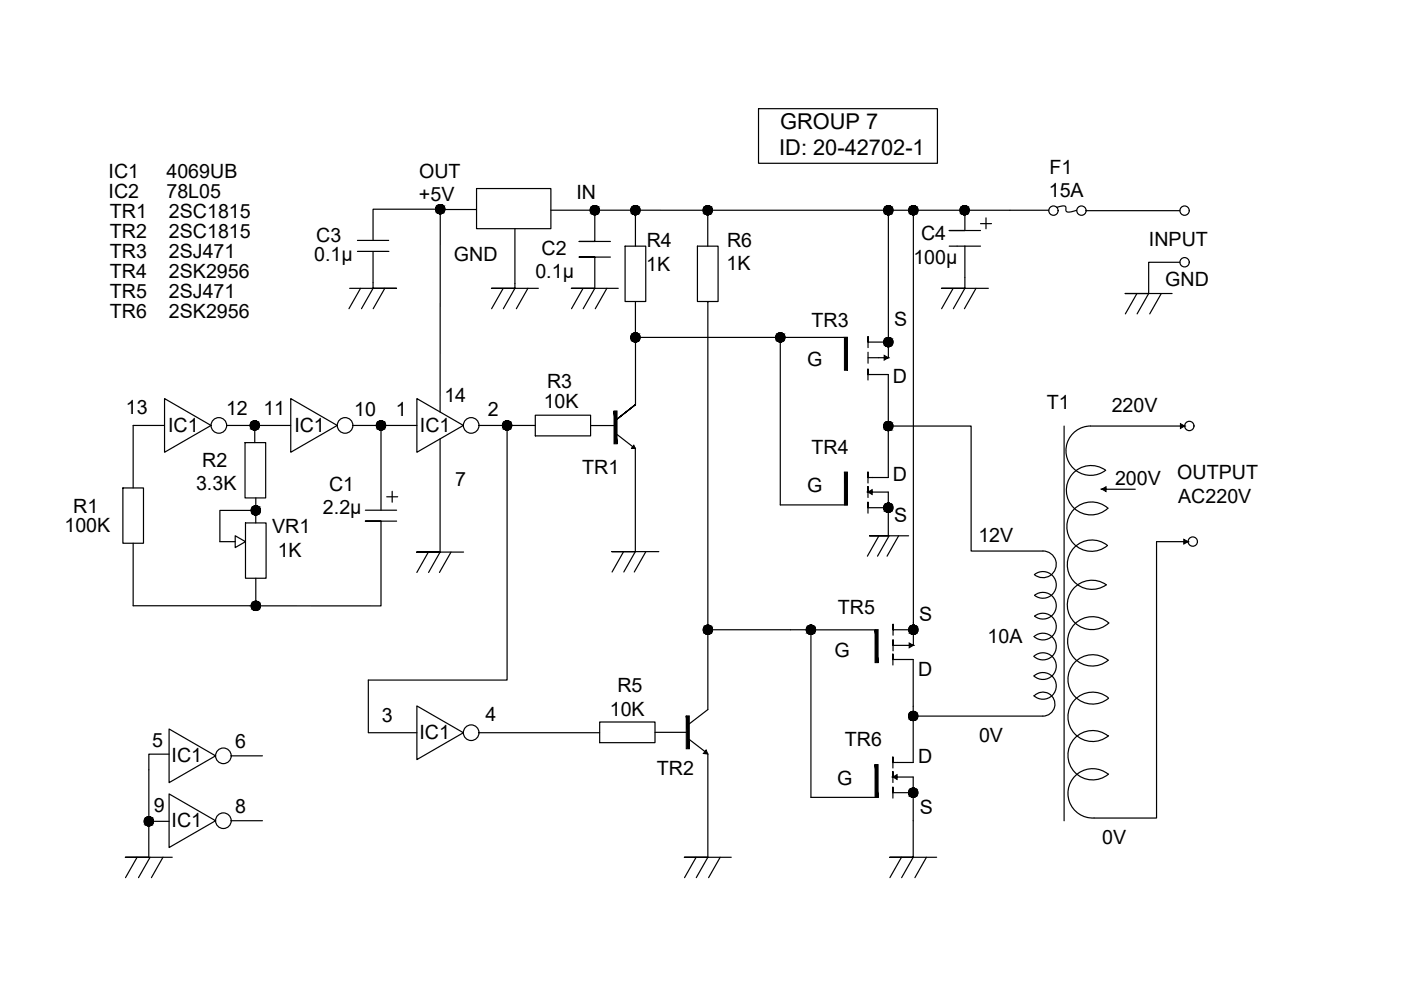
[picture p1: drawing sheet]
<svg xmlns="http://www.w3.org/2000/svg" width="297mm" height="210mm" viewBox="0 0 297 210" stroke-linecap="round" stroke-linejoin="round" font-family="sans-serif">
<!-- layer: 0 -->
<g fill="none" stroke="#000" stroke-width=".25">
<path d="M101 40h15.8v8.5h-15.8zM160.8 23h38v11.6h-38zM75.8 53.3h6.7M75.8 51h6.6M79.1 53.3v7.8h5h-10M92.3 44.4h-13.2v6.6M93.3 45.3v42.1M94.3 44.4h6.7M109.2 48.5v12.6h-5h9.9M116.8 44.6h8.3M126.1 45.6v5.6h-3.3h6.6M127.1 44.6h6.6"/>
<path d="M129.4 54.5h-6.6h3.3v6.6M132.5 52.2h4.4v11.7h-4.4zM134.7 45.6v6.6M135.7 44.6h13.4M147.9 52.2h4.3v11.7h-4.3zM150.1 45.6v6.6M151 44.6h36.4M188.3 45.6v25.9M189.3 44.6h3.4M193.7 45.6v86.9M194.6 44.6h8.9M201.3 52.2h6.6"/>
<path d="M204.6 45.6v3.3h-3.3h6.6M204.6 52.2v8.9h-5h9.9M205.5 44.6h16.9M207.9 47.4h2.3M209 46.2v2.3M224.1 44l.4-.2a1.33 1.33 0 0 1 1.5 .1 .93 .93 0 0 0 .3 1h.7l1.3-.3M230.3 44.7h19.8M250.2 55.6h-6.7v6.6M76.4 61.1l-2.4 4.4M79.1 61.1l-2.5 4.4M81.6 61.1l-2.5 4.4M106.7 61.1l-2.5 4.4"/>
<path d="M109.2 61.1l-2.5 4.4M111.9 61.1l-2.4 4.4M123.6 61.1l-2.4 4.4M126.1 61.1h-5h10M126.1 61.1l-2.4 4.4M128.7 61.1l-2.5 4.4M134.7 63.9v6.6M134.7 72.5v13.3l-3.9 3.1M135.7 71.5h28.7M150.1 63.9v68.6M165.4 72.5v34.6h14.3M166.4 71.5h13.3"/>
<path d="M184 74.7v2.3M184 75.8h3.5M187.4 72.5h-3.4v-1.1v2.3M188.3 73.5v2.3M202.1 61.1l-2.5 4.4M204.6 61.1l-2.5 4.4M206.9 61.1l-2.4 4.4M241.1 62.2l-2.5 4.4M243.5 62.2h-4.9h9.9M243.5 62.2l-2.4 4.4M246.2 62.2l-2.4 4.4M34.9 90.2h-6.7v13.3"/>
<path d="M34.9 84.5l9.8 5.7-9.8 5.7zM48.1 90.2h4.9M52 93.8h4.3v11.8h-4.3zM54 91.2v2.6M55 90.2h6.6M61.6 84.5l9.9 5.7-9.9 5.7zM74.8 90.2h5M80.8 91.2v17M81.8 90.2h6.6M88.4 84.5l9.8 5.7-9.8 5.7zM93.3 93v24.1M101.6 90.2h4.9"/>
<path d="M107.5 91.2v53h-29.4v11.2h10.3M108.5 90.2h5M113.5 88h11.7v4.4h-11.7zM125.2 90.2h5M130.8 92.1l3.4 2.6M134.7 95.1v21.9M184 80.6v-2.3v1.1h4.3v9.9M188.3 91.3v9.9h-4.3v-1.1v2.3M189.3 90.3h16.6v26.5h14.3a3 3 0 0 1 3.7 3.2 2.83 2.83 0 0 1-4.6 1.8M225.6 90.3v83.7M250.3 90.3h-19.1a5.2 5.2 0 0 0-4.9 6.9 5.2 5.2 0 0 0 8.1 2.5 5.2 5.2 0 0 0-7.1 .9 5.2 5.2 0 0 0 .4 7.1 5.2 5.2 0 0 0 7.2 .1 5.2 5.2 0 0 0-7.2 .2 5.2 5.2 0 0 0-.1 7.2 5.2 5.2 0 0 0 7.2 .5 5.2 5.2 0 0 0-7 .4 5.2 5.2 0 0 0-.2 7 5.2 5.2 0 0 0 7 .9 5.2 5.2 0 0 0-7.1 .9 5.2 5.2 0 0 0 .4 7.2 5.2 5.2 0 0 0 7.2 0 5.2 5.2 0 0 0-7.2 .2 5.2 5.2 0 0 0-.2 7.2 5.2 5.2 0 0 0 7.3 .5 5.2 5.2 0 0 0-7.2 .5 5.2 5.2 0 0 0 .1 7.2 5.2 5.2 0 0 0 7.1 .3M26.1 103.5h4.3v11.7h-4.3z"/>
<path d="M28.2 115.2v13.2h25M49.9 113.6l2.1 1.2-2.1 1.3zM52 110.9h4.4v11.7h-4.4zM53.2 108.2h-6.6v6.6h3.3M54.2 109.2v1.7M54.2 105.6v1.6M77.5 108.2h6.6M82 105.3h2.3M83.1 104.2v2.3M84.1 110.5h-6.6h3.3v18h-25.6M90.8 117.1l-2.4 4.3M93.3 117.1h-5h10"/>
<path d="M93.3 117.1l-2.4 4.3M95.6 117.1l-2.4 4.3M132.2 117l-2.4 4.3M134.7 117h-5h10M134.7 117l-2.4 4.3M136.9 117l-2.4 4.3M184 104.3v-1.1v2.3M184.9 104.3h3.4v2.4M186.3 113.6l-2.4 4.3M187.3 107.6h-3.3v-1.1v2.3M188.3 108.6v5h-3.9h8.2M188.5 113.6l-2.4 4.3"/>
<path d="M190.5 113.6l-2.4 4.3M234.5 103.7h6.2M251 114.8h-5.8v58.6h-13.2a5.2 5.2 0 0 1-5.3-6.8 5.2 5.2 0 0 1 8.3-2.5M54.2 122.6v4.9M150.1 134.5v15.9l-4 3.1M151.1 133.5h19.8M171.9 134.5v34.6h14.3M172.9 133.5h13.3M192.7 133.5h-3.4v-1.1v2.3M192.8 136.8h-3.5v-1.1v2.3M193.7 134.5v2.3M219.2 139.1a2.83 2.83 0 0 1 4 .2 2.83 2.83 0 0 1-.1 3.9 2.83 2.83 0 0 1-3.9 .1"/>
<path d="M219.3 121.8a2.83 2.83 0 0 1 3.9 .3 2.83 2.83 0 0 1 0 3.8 2.83 2.83 0 0 1-3.8 .3 2.83 2.83 0 0 1 3.8 .3 2.83 2.83 0 0 1 0 3.9 2.83 2.83 0 0 1-3.8 .2 2.83 2.83 0 0 1 3.8 .4 2.83 2.83 0 0 1-.1 3.8 2.83 2.83 0 0 1-3.9 .2 2.83 2.83 0 0 1 4 .1 2.83 2.83 0 0 1-.1 4 2.83 2.83 0 0 1-3.9 .1M35.9 154.6l9.8 5.7-9.8 5.6zM35.9 159.9h-4.3v13.2M88.4 149.7l9.8 5.7-9.8 5.7zM101.6 155.4h25.5M127.1 153.1h11.8v4.4h-11.8zM138.9 155.3h6.6M146.1 156.8l3.4 2.5M150.1 159.9v21.9M189.3 141v-2.3v1.1h4.3v11M193.6 152.8v8.9h-4.3v-1.2v2.3M219.2 143.3a2.83 2.83 0 0 1 4 .2 2.83 2.83 0 0 1-.1 3.9 2.83 2.83 0 0 1-3.9 .1"/>
<path d="M219.3 147.6a2.55 2.55 0 0 1 4.2 .7 2.55 2.55 0 0 1-2.4 3.5h-26.5M235 147.9a5.2 5.2 0 0 0-7.2 .5 5.2 5.2 0 0 0 .1 7.2 5.2 5.2 0 0 0 7.1 .4M235 156.1a5.2 5.2 0 0 0-7.2 .5 5.2 5.2 0 0 0 .1 7.1 5.2 5.2 0 0 0 7.1 .4M31.5 175.1v6.7h-4.9h9.9M32.6 174.1h3.3M35.9 168.3l9.8 5.7-9.8 5.7zM49 160.3h6.6M49 174h6.6M189.3 164.8v-1.2v2.3M190.2 164.8h3.4v2.3M192.6 168.1h-3.3v-1.2v2.3M193.6 169.1v12.7h-5h10"/>
<path d="M29.1 181.8l-2.5 4.3M31.8 181.8l-2.4 4.3M34.6 181.8l-2.5 4.3M147.6 181.8l-2.5 4.3M150.1 181.8h-5h9.9M150.1 181.8l-2.5 4.3M152.7 181.8l-2.5 4.3M191.1 181.8l-2.4 4.3M193.6 181.8l-2.4 4.3M196.4 181.8l-2.4 4.3"/>
<circle cx="223.4" cy="44.7" r=".99"/>
<circle cx="229.3" cy="44.7" r=".99"/>
<circle cx="251.2" cy="55.6" r=".99"/>
<circle cx="251.2" cy="44.7" r=".99"/>
<circle cx="46.4" cy="90.2" r="1.66"/>
<circle cx="73.2" cy="90.2" r="1.66"/>
<circle cx="99.9" cy="90.2" r="1.66"/>
<circle cx="252.2" cy="90.3" r=".99"/>
<circle cx="252.9" cy="114.8" r=".99"/>
<circle cx="99.9" cy="155.4" r="1.66"/>
<circle cx="47.4" cy="160.3" r="1.66"/>
<circle cx="47.4" cy="174" r="1.66"/>
</g>
<g fill="#000" stroke="#000" stroke-width=".21">
<path d="M93.2 43.4h.4zM93.1 43.4h.5z"/>
<path d="M93.1 43.4l.7 .1zM92.9 43.5h.9z"/>
<path d="M93.1 45.3h.5zM93.1 45.3h.3z"/>
<path d="M92.9 43.5l1 .1zM92.7 43.6h1.2z"/>
<path d="M92.9 45.2h.9zM92.9 45.2l.7 .1z"/>
<path d="M92.7 43.6l1.4 .1zM92.6 43.7l.1-.1 1.4 .1z"/>
<path d="M92.7 45.1h1.2zM92.7 45.1l1.1 .1z"/>
<path d="M92.6 43.7l1.6 .1-.1-.1zM92.6 43.7l1.6 .1h-1.7z"/>
<path d="M92.6 45l1.3 .1 .2-.1zM92.6 45l1.3 .1z"/>
<path d="M92.5 43.8l1.8 .2-.1-.2zM92.5 43.8l1.8 .2h-1.9z"/>
<path d="M92.5 44.9l1.6 .1 .1-.1zM92.5 44.9l1.6 .1h-1.5z"/>
<path d="M92.4 44l1.9 .2v-.2zM92.4 44l1.9 .2h-1.9z"/>
<path d="M92.4 44.7l1.8 .2 .1-.2zM92.4 44.7l1.8 .2h-1.7z"/>
<path d="M92.4 44.2l1.9 .2v-.2zM92.4 44.2l1.9 .2h-2z"/>
<path d="M92.4 44.5l1.9 .2v-.2zM92.4 44.5l1.9 .2h-1.9z"/>
<path d="M92.3 44.4l2 .1v-.1zM92.3 44.4l2 .1h-1.9z"/>
<path d="M126 43.6h.4zM125.8 43.6h.6z"/>
<path d="M125.8 43.6l.8 .1zM125.7 43.7h.9z"/>
<path d="M125.8 45.5h.6zM125.8 45.5l.4 .1z"/>
<path d="M125.7 43.7l1 .1zM125.5 43.8h1.2z"/>
<path d="M125.7 45.5h.9zM125.7 45.5h.7z"/>
<path d="M125.5 43.8l1.3 .1-.1-.1zM125.4 43.9l.1-.1 1.3 .1z"/>
<path d="M125.5 45.4h1.2zM125.5 45.4l1.1 .1z"/>
<path d="M125.4 43.9l1.6 .2-.2-.2zM125.4 43.9l1.6 .2h-1.7z"/>
<path d="M125.4 45.2l1.3 .2 .1-.2zM125.4 45.2l1.3 .2h-1.2z"/>
<path d="M125.3 44.1l1.7 .1v-.1zM125.3 44.1l1.7 .1h-1.8z"/>
<path d="M125.3 45.1l1.5 .1 .2-.1zM125.3 45.1l1.5 .1h-1.4z"/>
<path d="M125.2 44.2l1.9 .2-.1-.2zM125.2 44.2l1.9 .2h-2z"/>
<path d="M125.2 44.9l1.8 .2v-.2zM125.2 44.9l1.8 .2h-1.7z"/>
<path d="M125.1 44.4l2 .2v-.2zM125.1 44.4l2 .2h-2z"/>
<path d="M125.1 44.7l1.9 .2 .1-.2zM125.1 44.7l1.9 .2h-1.8z"/>
<path d="M125.1 44.6l2 .1v-.1zM125.1 44.6l2 .1h-2z"/>
<path d="M134.6 43.6h.4zM134.4 43.6h.6z"/>
<path d="M134.4 43.6l.8 .1zM134.3 43.7h.9z"/>
<path d="M134.4 45.5h.6zM134.4 45.5l.4 .1z"/>
<path d="M134.3 43.7l1 .1zM134.1 43.8h1.2z"/>
<path d="M134.3 45.5h.9zM134.3 45.5h.7z"/>
<path d="M134.1 43.8l1.4 .1zM134 43.9l.1-.1 1.4 .1z"/>
<path d="M134.1 45.4h1.2zM134.1 45.4l1.1 .1z"/>
<path d="M134 43.9l1.6 .1-.1-.1zM134 43.9l1.6 .1h-1.7z"/>
<path d="M134 45.2l1.3 .2 .2-.2zM134 45.2l1.3 .2h-1.2z"/>
<path d="M133.9 44l1.8 .2-.1-.2zM133.9 44l1.8 .2h-1.9z"/>
<path d="M133.9 45.1l1.6 .1 .1-.1zM133.9 45.1l1.6 .1h-1.5z"/>
<path d="M133.8 44.2l1.9 .2v-.2zM133.8 44.2l1.9 .2h-2z"/>
<path d="M133.8 44.9l1.8 .2 .1-.2zM133.8 44.9l1.8 .2h-1.7z"/>
<path d="M133.7 44.4l2 .2v-.2zM133.7 44.4l2 .2h-2z"/>
<path d="M133.7 44.7l2 .2v-.2zM133.7 44.7l2 .2h-1.9z"/>
<path d="M133.7 44.6l2 .1v-.1zM133.7 44.6l2 .1h-2z"/>
<path d="M150 43.6h.3zM149.8 43.6h.5z"/>
<path d="M149.8 43.6l.7 .1zM149.6 43.7h.9z"/>
<path d="M149.8 45.5h.5zM149.8 45.5l.3 .1z"/>
<path d="M149.6 43.7l1.1 .1zM149.5 43.8h1.2z"/>
<path d="M149.6 45.5h.9zM149.6 45.5h.7z"/>
<path d="M149.5 43.8l1.3 .1zM149.3 43.9l.2-.1 1.3 .1z"/>
<path d="M149.5 45.4h1.2zM149.5 45.4l1 .1z"/>
<path d="M149.3 43.9l1.6 .2-.1-.2zM149.3 43.9l1.6 .2h-1.7z"/>
<path d="M149.3 45.2l1.4 .2 .1-.2zM149.3 45.2l1.4 .2z"/>
<path d="M149.2 44.1l1.8 .1-.1-.1zM149.2 44.1l1.8 .1h-1.9z"/>
<path d="M149.2 45.1l1.6 .1 .1-.1zM149.2 45.1l1.6 .1h-1.5z"/>
<path d="M149.1 44.2l1.9 .2v-.2zM149.1 44.2l1.9 .2h-1.9z"/>
<path d="M149.1 44.9l1.8 .2 .1-.2zM149.1 44.9l1.8 .2h-1.7z"/>
<path d="M149.1 44.4l1.9 .2v-.2zM149.1 44.4l1.9 .2h-1.9z"/>
<path d="M149.1 44.8l1.9 .1v-.1zM149.1 44.8l1.9 .1h-1.9z"/>
<path d="M149.1 44.6l1.9 .2v-.2zM149.1 44.6l1.9 .2h-1.9z"/>
<path d="M188.3 43.6h.3zM188.1 43.6h.5z"/>
<path d="M188.1 43.6l.7 .1zM187.9 43.7h.9z"/>
<path d="M188.1 45.5h.5zM188.1 45.5l.3 .1z"/>
<path d="M187.9 43.7l1 .1zM187.7 43.8h1.2z"/>
<path d="M187.9 45.5h.9zM187.9 45.5h.7z"/>
<path d="M187.7 43.8l1.4 .1zM187.6 43.9l.1-.1 1.4 .1z"/>
<path d="M187.7 45.4h1.2zM187.7 45.4l1.1 .1z"/>
<path d="M187.6 43.9l1.6 .2-.1-.2zM187.6 43.9l1.6 .2h-1.7z"/>
<path d="M187.6 45.2l1.3 .2 .2-.2zM187.6 45.2l1.3 .2z"/>
<path d="M187.5 44.1l1.8 .1-.1-.1zM187.5 44.1l1.8 .1h-1.9z"/>
<path d="M187.5 45.1l1.6 .1 .1-.1zM187.5 45.1l1.6 .1h-1.5z"/>
<path d="M187.4 44.2l1.9 .2v-.2zM187.4 44.2l1.9 .2h-1.9z"/>
<path d="M187.4 44.9l1.8 .2 .1-.2zM187.4 44.9l1.8 .2h-1.7z"/>
<path d="M187.4 44.4l1.9 .2v-.2zM187.4 44.4l1.9 .2h-1.9z"/>
<path d="M187.4 44.8l1.9 .1v-.1zM187.4 44.8l1.9 .1h-1.9z"/>
<path d="M187.4 44.6l1.9 .2v-.2zM187.4 44.6l1.9 .2h-1.9z"/>
<path d="M193.6 43.6h.3zM193.4 43.6h.5z"/>
<path d="M193.4 43.6l.7 .1zM193.2 43.7h.9z"/>
<path d="M193.4 45.5h.5zM193.4 45.5l.3 .1z"/>
<path d="M193.2 43.7l1 .1zM193 43.8h1.2z"/>
<path d="M193.2 45.5h.9zM193.2 45.5h.7z"/>
<path d="M193 43.8l1.4 .1zM192.9 43.9l.1-.1 1.4 .1z"/>
<path d="M193 45.4h1.2zM193 45.4l1.1 .1z"/>
<path d="M192.9 43.9l1.6 .2-.1-.2zM192.9 43.9l1.6 .2h-1.7z"/>
<path d="M192.9 45.2l1.3 .2 .2-.2zM192.9 45.2l1.3 .2z"/>
<path d="M192.8 44.1l1.8 .1-.1-.1zM192.8 44.1l1.8 .1h-1.9z"/>
<path d="M192.8 45.1l1.6 .1 .1-.1zM192.8 45.1l1.6 .1h-1.5z"/>
<path d="M192.7 44.2l1.9 .2v-.2zM192.7 44.2l1.9 .2h-1.9z"/>
<path d="M192.7 44.9l1.8 .2 .1-.2zM192.7 44.9l1.8 .2h-1.7z"/>
<path d="M192.7 44.4l1.9 .2v-.2zM192.7 44.4l1.9 .2h-1.9z"/>
<path d="M192.7 44.8l1.9 .1v-.1zM192.7 44.8l1.9 .1h-1.9z"/>
<path d="M192.7 44.6l1.9 .2v-.2zM192.7 44.6l1.9 .2h-1.9z"/>
<path d="M204.4 43.6h.4zM204.2 43.6h.6z"/>
<path d="M204.2 43.6l.8 .1zM204.1 43.7h.9z"/>
<path d="M204.2 45.5h.6zM204.2 45.5l.4 .1z"/>
<path d="M204.1 43.7l1 .1zM203.9 43.8h1.2z"/>
<path d="M204.1 45.5h.9zM204.1 45.5h.7z"/>
<path d="M203.9 43.8l1.3 .1zM203.8 43.9l.1-.1 1.3 .1z"/>
<path d="M203.9 45.4h1.2zM203.9 45.4l1.1 .1z"/>
<path d="M203.8 43.9l1.6 .2-.2-.2zM203.8 43.9l1.6 .2h-1.7z"/>
<path d="M203.8 45.2l1.3 .2 .1-.2zM203.8 45.2l1.3 .2z"/>
<path d="M203.7 44.1l1.7 .1v-.1zM203.7 44.1l1.7 .1h-1.8z"/>
<path d="M203.7 45.1l1.5 .1 .2-.1zM203.7 45.1l1.5 .1h-1.4z"/>
<path d="M203.6 44.2l1.9 .2-.1-.2zM203.6 44.2l1.9 .2h-2z"/>
<path d="M203.6 44.9l1.8 .2v-.2zM203.6 44.9l1.8 .2h-1.7z"/>
<path d="M203.5 44.4l2 .2v-.2zM203.5 44.4l2 .2h-2z"/>
<path d="M203.5 44.8l1.9 .1 .1-.1zM203.5 44.8l1.9 .1h-1.8z"/>
<path d="M203.5 44.6l2 .2v-.2zM203.5 44.6l2 .2h-2z"/>
<path d="M134.6 70.6h.4zM134.4 70.6h.6z"/>
<path d="M134.4 70.6h.8zM134.3 70.6h.9z"/>
<path d="M134.4 72.5h.6zM134.4 72.5h.4z"/>
<path d="M134.3 70.6l1 .1zM134.1 70.7h1.2z"/>
<path d="M134.3 72.4h.9zM134.3 72.4l.7 .1z"/>
<path d="M134.1 70.7l1.4 .2-.2-.2zM134.1 70.7l1.4 .2h-1.5z"/>
<path d="M134.1 72.3h1.2zM134.1 72.3l1.1 .1z"/>
<path d="M134 70.9l1.6 .1-.1-.1zM134 70.9l1.6 .1h-1.7z"/>
<path d="M134 72.2l1.3 .1 .2-.1zM134 72.2l1.3 .1z"/>
<path d="M133.9 71l1.8 .2-.1-.2zM133.9 71l1.8 .2h-1.9z"/>
<path d="M133.9 72.1l1.6 .1 .1-.1zM133.9 72.1l1.6 .1h-1.5z"/>
<path d="M133.8 71.2l1.9 .2v-.2zM133.8 71.2l1.9 .2h-2z"/>
<path d="M133.8 71.9l1.8 .2 .1-.2zM133.8 71.9l1.8 .2h-1.7z"/>
<path d="M133.7 71.4l2 .1v-.1zM133.7 71.4l2 .1h-2z"/>
<path d="M133.7 71.7l2 .2v-.2zM133.7 71.7l2 .2h-1.9z"/>
<path d="M133.7 71.5l2 .2v-.2zM133.7 71.5l2 .2h-2z"/>
<path d="M165.4 70.6h.3zM165.2 70.6h.5z"/>
<path d="M165.2 70.6h.7zM165 70.6h.9z"/>
<path d="M165.2 72.5h.5zM165.2 72.5h.3z"/>
<path d="M165 70.6l1 .1zM164.8 70.7h1.2z"/>
<path d="M165 72.4h.9zM165 72.4l.7 .1z"/>
<path d="M164.8 70.7l1.4 .2-.2-.2zM164.7 70.9l.1-.2 1.4 .2z"/>
<path d="M164.8 72.3h1.2zM164.8 72.3l1.1 .1z"/>
<path d="M164.7 70.9l1.6 .1-.1-.1zM164.7 70.9l1.6 .1h-1.7z"/>
<path d="M164.7 72.2l1.3 .1 .2-.1zM164.7 72.2l1.3 .1z"/>
<path d="M164.6 71l1.8 .2-.1-.2zM164.6 71l1.8 .2h-1.9z"/>
<path d="M164.6 72.1l1.6 .1 .1-.1zM164.6 72.1l1.6 .1h-1.5z"/>
<path d="M164.5 71.2l1.9 .2v-.2zM164.5 71.2l1.9 .2h-1.9z"/>
<path d="M164.5 71.9l1.8 .2 .1-.2zM164.5 71.9l1.8 .2h-1.7z"/>
<path d="M164.5 71.4l1.9 .1v-.1zM164.5 71.4l1.9 .1h-2z"/>
<path d="M164.5 71.7l1.9 .2v-.2zM164.5 71.7l1.9 .2h-1.9z"/>
<path d="M164.4 71.5l2 .2v-.2zM164.4 71.5l2 .2h-1.9z"/>
<path d="M179 71.5l.7 7v-7zM179 71.5l.7 7h-.7z"/>
<path d="M187.5 75.3l.8 .5h-.8zM187.5 75.8v.6l.8-.6z"/>
<path d="M188.3 71.5l.3 .1zM188.1 71.6h.5z"/>
<path d="M188.1 71.6h.7zM187.9 71.6h.9z"/>
<path d="M188.1 73.5h.5zM188.1 73.5h.3z"/>
<path d="M187.9 71.6l1 .1zM187.7 71.7h1.2z"/>
<path d="M187.9 73.4h.9zM187.9 73.4l.7 .1z"/>
<path d="M187.7 71.7l1.4 .2-.2-.2zM187.7 71.7l1.4 .2h-1.5z"/>
<path d="M187.7 73.3h1.2zM187.7 73.3l1.1 .1z"/>
<path d="M187.6 71.9l1.6 .1-.1-.1zM187.6 71.9l1.6 .1h-1.7z"/>
<path d="M187.6 73.2l1.3 .1 .2-.1zM187.6 73.2l1.3 .1z"/>
<path d="M187.5 72l1.8 .2-.1-.2zM187.5 72l1.8 .2h-1.9z"/>
<path d="M187.5 73.1l1.6 .1 .1-.1zM187.5 73.1l1.6 .1h-1.5z"/>
<path d="M187.4 72.2l1.9 .2v-.2zM187.4 72.2l1.9 .2h-1.9z"/>
<path d="M187.4 72.9l1.8 .2 .1-.2zM187.4 72.9l1.8 .2h-1.7z"/>
<path d="M187.4 72.4l1.9 .1v-.1zM187.4 72.4l1.9 .1h-1.9z"/>
<path d="M187.4 72.7l1.9 .2v-.2zM187.4 72.7l1.9 .2h-1.9z"/>
<path d="M187.4 72.5l1.9 .2v-.2zM187.4 72.5l1.9 .2h-1.9z"/>
<path d="M53.9 89.2h.4zM53.7 89.2h.6z"/>
<path d="M53.7 89.2l.8 .1zM53.6 89.3h.9z"/>
<path d="M53.7 91.2h.6zM53.7 91.2h.4z"/>
<path d="M53.6 89.3l1 .1zM53.4 89.4h1.2z"/>
<path d="M53.6 91.1h.9zM53.6 91.1l.7 .1z"/>
<path d="M53.4 89.4l1.4 .1zM53.3 89.5l.1-.1 1.4 .1z"/>
<path d="M53.4 91h1.2zM53.4 91l1.1 .1z"/>
<path d="M53.3 89.5l1.6 .2-.1-.2zM53.3 89.5l1.6 .2h-1.7z"/>
<path d="M53.3 90.9l1.3 .1 .2-.1zM53.3 90.9l1.3 .1h-1.2z"/>
<path d="M53.2 89.7l1.7 .1v-.1zM53.2 89.7l1.7 .1h-1.8z"/>
<path d="M53.2 90.7l1.6 .2 .1-.2zM53.2 90.7l1.6 .2h-1.5z"/>
<path d="M53.1 89.8l1.9 .2-.1-.2zM53.1 89.8l1.9 .2h-2z"/>
<path d="M53.1 90.6l1.8 .1v-.1zM53.1 90.6l1.8 .1h-1.7z"/>
<path d="M53 90l2 .2v-.2zM53 90l2 .2h-2z"/>
<path d="M53 90.4l1.9 .2 .1-.2zM53 90.4l1.9 .2h-1.8z"/>
<path d="M53 90.2l2 .2v-.2zM53 90.2l2 .2h-2z"/>
<path d="M80.7 89.2h.4zM80.5 89.2h.6z"/>
<path d="M80.5 89.2l.7 .1zM80.3 89.3h.9z"/>
<path d="M80.5 91.2h.6zM80.5 91.2h.4z"/>
<path d="M80.3 89.3l1.1 .1zM80.2 89.4h1.2z"/>
<path d="M80.3 91.1h.9zM80.3 91.1l.8 .1z"/>
<path d="M80.2 89.4l1.3 .1zM80 89.5l.2-.1 1.3 .1z"/>
<path d="M80.2 91h1.2zM80.2 91l1 .1z"/>
<path d="M80 89.5l1.6 .2-.1-.2zM80 89.5l1.6 .2h-1.7z"/>
<path d="M80 90.9l1.4 .1 .1-.1zM80 90.9l1.4 .1h-1.2z"/>
<path d="M79.9 89.7l1.8 .1-.1-.1zM79.9 89.7l1.8 .1h-1.9z"/>
<path d="M79.9 90.7l1.6 .2 .1-.2zM79.9 90.7l1.6 .2h-1.5z"/>
<path d="M79.8 89.8l2 .2-.1-.2zM79.8 89.8l2 .2h-2z"/>
<path d="M79.8 90.6l1.8 .1 .1-.1zM79.8 90.6l1.8 .1h-1.7z"/>
<path d="M79.8 90l2 .2v-.2zM79.8 90l2 .2h-2z"/>
<path d="M79.8 90.4l1.9 .2 .1-.2zM79.8 90.4l1.9 .2h-1.9z"/>
<path d="M79.8 90.2l2 .2v-.2zM79.8 90.2l2 .2h-2z"/>
<path d="M107.4 89.2h.4zM107.2 89.2h.6z"/>
<path d="M107.2 89.2l.8 .1zM107.1 89.3h.9z"/>
<path d="M107.2 91.2h.6zM107.2 91.2h.4z"/>
<path d="M107.1 89.3l1 .1zM106.9 89.4h1.2z"/>
<path d="M107.1 91.1h.9zM107.1 91.1l.7 .1z"/>
<path d="M106.9 89.4l1.3 .1zM106.8 89.5l.1-.1 1.3 .1z"/>
<path d="M106.9 91h1.2zM106.9 91l1.1 .1z"/>
<path d="M106.8 89.5l1.6 .2-.2-.2zM106.8 89.5l1.6 .2h-1.7z"/>
<path d="M106.8 90.9l1.3 .1 .1-.1zM106.8 90.9l1.3 .1h-1.2z"/>
<path d="M106.7 89.7l1.7 .1v-.1zM106.7 89.7l1.7 .1h-1.8z"/>
<path d="M106.7 90.7l1.5 .2 .2-.2zM106.7 90.7l1.5 .2h-1.4z"/>
<path d="M106.6 89.8l1.9 .2-.1-.2zM106.6 89.8l1.9 .2h-2z"/>
<path d="M106.6 90.6l1.8 .1v-.1zM106.6 90.6l1.8 .1h-1.7z"/>
<path d="M106.5 90l2 .2v-.2zM106.5 90l2 .2h-2z"/>
<path d="M106.5 90.4l1.9 .2 .1-.2zM106.5 90.4l1.9 .2h-1.8z"/>
<path d="M106.5 90.2l2 .2v-.2zM106.5 90.2l2 .2h-2z"/>
<path d="M130.2 87.1l.6 7v-7zM130.2 87.1l.6 7h-.6z"/>
<path d="M134.4 94.4l.3 .6h-.8zM133.9 95l.8 .1z"/>
<path d="M188.2 89.3l.4 .1zM188.1 89.4h.5z"/>
<path d="M188.1 89.4h.7zM187.9 89.4h.9z"/>
<path d="M188.1 91.3h.5zM188.1 91.3h.3z"/>
<path d="M187.9 89.4l1 .1zM187.7 89.5h1.2z"/>
<path d="M187.9 91.2h.9zM187.9 91.2l.7 .1z"/>
<path d="M187.7 89.5l1.4 .2-.2-.2zM187.7 89.5l1.4 .2h-1.5z"/>
<path d="M187.7 91.1h1.2zM187.7 91.1l1.1 .1z"/>
<path d="M187.6 89.7l1.6 .1-.1-.1zM187.6 89.7l1.6 .1h-1.7z"/>
<path d="M187.6 91l1.3 .1 .2-.1zM187.6 91l1.3 .1h-1.2z"/>
<path d="M187.5 89.8l1.8 .2-.1-.2zM187.5 89.8l1.8 .2h-1.9z"/>
<path d="M187.5 90.9l1.6 .1 .1-.1zM187.5 90.9l1.6 .1h-1.5z"/>
<path d="M187.4 90l1.9 .2v-.2zM187.4 90l1.9 .2h-1.9z"/>
<path d="M187.4 90.7l1.8 .2 .1-.2zM187.4 90.7l1.8 .2h-1.7z"/>
<path d="M187.4 90.2l1.9 .1v-.1zM187.4 90.2l1.9 .1h-2z"/>
<path d="M187.4 90.5l1.9 .2v-.2zM187.4 90.5l1.9 .2h-1.9z"/>
<path d="M187.3 90.3l2 .2v-.2zM187.3 90.3l2 .2h-1.9z"/>
<path d="M250.3 89.8l.9 .5h-.9zM250.3 90.3v.6l.9-.6z"/>
<path d="M54.1 107.2l.4 .1zM54 107.3h.5z"/>
<path d="M54 107.3h.7zM53.8 107.3h.9z"/>
<path d="M54 109.2h.5zM54 109.2h.3z"/>
<path d="M53.8 107.3l1 .1zM53.6 107.4h1.2z"/>
<path d="M53.8 109.1h.9zM53.8 109.1l.7 .1z"/>
<path d="M53.6 107.4l1.4 .2-.2-.2zM53.5 107.6l.1-.2 1.4 .2z"/>
<path d="M53.6 109h1.2zM53.6 109l1.1 .1z"/>
<path d="M53.5 107.6l1.6 .1-.1-.1zM53.5 107.6l1.6 .1h-1.7z"/>
<path d="M53.5 108.9l1.3 .1 .2-.1zM53.5 108.9l1.3 .1z"/>
<path d="M53.4 107.7l1.8 .2-.1-.2zM53.4 107.7l1.8 .2h-1.9z"/>
<path d="M53.4 108.7l1.6 .2 .1-.2zM53.4 108.7l1.6 .2h-1.5z"/>
<path d="M53.3 107.9l1.9 .1v-.1zM53.3 107.9l1.9 .1h-1.9z"/>
<path d="M53.3 108.6l1.8 .1 .1-.1zM53.3 108.6l1.8 .1h-1.7z"/>
<path d="M53.3 108l1.9 .2v-.2zM53.3 108l1.9 .2h-2z"/>
<path d="M53.3 108.4l1.9 .2v-.2zM53.3 108.4l1.9 .2h-1.9z"/>
<path d="M53.2 108.2l2 .2v-.2zM53.2 108.2l2 .2h-1.9z"/>
<path d="M179 100.1l.7 7v-7zM179 100.1l.7 7h-.7z"/>
<path d="M184 104.3l.9-.5v.5zM184 104.3l.9 .5v-.5z"/>
<path d="M188.2 106.7h.4zM188.1 106.7h.5z"/>
<path d="M188.1 106.7l.7 .1zM187.9 106.8h.9z"/>
<path d="M188.1 108.6h.5zM188.1 108.6h.3z"/>
<path d="M187.9 106.8l1 .1zM187.7 106.9h1.2z"/>
<path d="M187.9 108.5h.9zM187.9 108.5l.7 .1z"/>
<path d="M187.7 106.9l1.4 .1-.2-.1zM187.7 106.9l1.4 .1h-1.5z"/>
<path d="M187.7 108.4h1.2zM187.7 108.4l1.1 .1z"/>
<path d="M187.6 107l1.6 .1-.1-.1zM187.6 107l1.6 .1h-1.7z"/>
<path d="M187.6 108.3l1.3 .1 .2-.1zM187.6 108.3l1.3 .1h-1.2z"/>
<path d="M187.5 107.1l1.8 .2-.1-.2zM187.5 107.1l1.8 .2h-1.9z"/>
<path d="M187.5 108.2l1.6 .1 .1-.1zM187.5 108.2l1.6 .1h-1.5z"/>
<path d="M187.4 107.3l1.9 .2v-.2zM187.4 107.3l1.9 .2h-1.9z"/>
<path d="M187.4 108l1.8 .2 .1-.2zM187.4 108l1.8 .2h-1.7z"/>
<path d="M187.4 107.5l1.9 .1v-.1zM187.4 107.5l1.9 .1h-2z"/>
<path d="M187.4 107.8l1.9 .2v-.2zM187.4 107.8l1.9 .2h-1.9z"/>
<path d="M187.3 107.6l2 .2v-.2zM187.3 107.6l2 .2h-1.9z"/>
<path d="M233.6 103.7l.9-.5v.5zM233.6 103.7l.9 .5v-.5z"/>
<path d="M251 114.3l.9 .5h-.9zM251 114.8v.6l.9-.6z"/>
<path d="M54.1 127.5h.4zM54 127.5h.5z"/>
<path d="M54 127.5l.7 .1zM53.8 127.6h.9z"/>
<path d="M54 129.4h.5zM54 129.4h.3z"/>
<path d="M53.8 127.6l1 .1zM53.6 127.7h1.2z"/>
<path d="M53.8 129.4h.9zM53.8 129.4h.7z"/>
<path d="M53.6 127.7l1.4 .1zM53.5 127.8l.1-.1 1.4 .1z"/>
<path d="M53.6 129.2h1.2zM53.6 129.2l1.1 .2z"/>
<path d="M53.5 127.8l1.6 .1-.1-.1zM53.5 127.8l1.6 .1h-1.7z"/>
<path d="M53.5 129.1l1.3 .1 .2-.1zM53.5 129.1l1.3 .1z"/>
<path d="M53.4 127.9l1.8 .2-.1-.2zM53.4 127.9l1.8 .2h-1.9z"/>
<path d="M53.4 129l1.6 .1 .1-.1zM53.4 129l1.6 .1h-1.5z"/>
<path d="M53.3 128.1l1.9 .2v-.2zM53.3 128.1l1.9 .2h-1.9z"/>
<path d="M53.3 128.8l1.8 .2 .1-.2zM53.3 128.8l1.8 .2h-1.7z"/>
<path d="M53.3 128.3l1.9 .2v-.2zM53.3 128.3l1.9 .2h-2z"/>
<path d="M53.3 128.6l1.9 .2v-.2zM53.3 128.6l1.9 .2h-1.9z"/>
<path d="M53.2 128.5l2 .1v-.1zM53.2 128.5l2 .1h-1.9z"/>
<path d="M150 132.5l.4 .1zM149.8 132.6h.6z"/>
<path d="M149.8 132.6h.7zM149.6 132.6h.9z"/>
<path d="M149.8 134.5h.6zM149.8 134.5h.4z"/>
<path d="M149.6 132.6l1.1 .1zM149.5 132.7h1.2z"/>
<path d="M149.6 134.4h.9zM149.6 134.4l.8 .1z"/>
<path d="M149.5 132.7l1.3 .2-.1-.2zM149.5 132.7l1.3 .2h-1.5z"/>
<path d="M149.5 134.3h1.2zM149.5 134.3l1 .1z"/>
<path d="M149.3 132.9l1.6 .1-.1-.1zM149.3 132.9l1.6 .1h-1.7z"/>
<path d="M149.3 134.2l1.4 .1 .1-.1zM149.3 134.2l1.4 .1z"/>
<path d="M149.2 133l1.8 .2-.1-.2zM149.2 133l1.8 .2h-1.8z"/>
<path d="M149.2 134.1l1.6 .1 .1-.1zM149.2 134.1l1.6 .1h-1.5z"/>
<path d="M149.2 133.2l1.9 .1-.1-.1zM149.2 133.2l1.9 .1h-2z"/>
<path d="M149.2 133.9l1.7 .2 .1-.2zM149.2 133.9l1.7 .2h-1.7z"/>
<path d="M149.1 133.3l2 .2v-.2zM149.1 133.3l2 .2h-2z"/>
<path d="M149.1 133.7l1.9 .2 .1-.2zM149.1 133.7l1.9 .2h-1.8z"/>
<path d="M149.1 133.5l2 .2v-.2zM149.1 133.5l2 .2h-2z"/>
<path d="M171.8 132.5l.4 .1zM171.7 132.6h.5z"/>
<path d="M171.7 132.6h.7zM171.5 132.6h.9z"/>
<path d="M171.7 134.5h.5zM171.7 134.5h.3z"/>
<path d="M171.5 132.6l1 .1zM171.3 132.7h1.2z"/>
<path d="M171.5 134.4h.9zM171.5 134.4l.7 .1z"/>
<path d="M171.3 132.7l1.4 .2-.2-.2zM171.2 132.9l.1-.2 1.4 .2z"/>
<path d="M171.3 134.3h1.2zM171.3 134.3l1.1 .1z"/>
<path d="M171.2 132.9l1.6 .1-.1-.1zM171.2 132.9l1.6 .1h-1.7z"/>
<path d="M171.2 134.2l1.3 .1 .2-.1zM171.2 134.2l1.3 .1h-1.2z"/>
<path d="M171.1 133l1.8 .2-.1-.2zM171.1 133l1.8 .2h-1.9z"/>
<path d="M171.1 134l1.6 .2 .1-.2zM171.1 134l1.6 .2h-1.5z"/>
<path d="M171 133.2l1.9 .1v-.1zM171 133.2l1.9 .1h-2z"/>
<path d="M171 133.9l1.8 .1 .1-.1zM171 133.9l1.8 .1h-1.7z"/>
<path d="M170.9 133.3l2 .2v-.2zM170.9 133.3l2 .2h-2z"/>
<path d="M170.9 133.7l2 .2v-.2zM170.9 133.7l2 .2h-1.9z"/>
<path d="M170.9 133.5l2 .2v-.2zM170.9 133.5l2 .2h-2z"/>
<path d="M185.5 133.5l.7 7v-7zM185.5 133.5l.7 7h-.7z"/>
<path d="M192.8 136.3l.9 .5h-.9zM192.8 136.8v.5l.9-.5z"/>
<path d="M193.6 132.5l.3 .1zM193.4 132.6h.5z"/>
<path d="M193.4 132.6h.7zM193.2 132.6h.9z"/>
<path d="M193.4 134.5h.5zM193.4 134.5h.3z"/>
<path d="M193.2 132.6l1.1 .1zM193 132.7h1.3z"/>
<path d="M193.2 134.4h.9zM193.2 134.4l.7 .1z"/>
<path d="M193 132.7l1.4 .2-.1-.2zM193 132.7l1.4 .2h-1.5z"/>
<path d="M193 134.3h1.3zM193 134.3l1.1 .1z"/>
<path d="M192.9 132.9l1.6 .1-.1-.1zM192.9 132.9l1.6 .1h-1.7z"/>
<path d="M192.9 134.2l1.4 .1 .1-.1zM192.9 134.2l1.4 .1h-1.3z"/>
<path d="M192.8 133l1.8 .2-.1-.2zM192.8 133l1.8 .2h-1.9z"/>
<path d="M192.8 134l1.6 .2 .1-.2zM192.8 134l1.6 .2h-1.5z"/>
<path d="M192.7 133.2l1.9 .1v-.1zM192.7 133.2l1.9 .1h-1.9z"/>
<path d="M192.7 133.9l1.8 .1 .1-.1zM192.7 133.9l1.8 .1h-1.7z"/>
<path d="M192.7 133.3l1.9 .2v-.2zM192.7 133.3l1.9 .2h-1.9z"/>
<path d="M192.7 133.7l1.9 .2v-.2zM192.7 133.7l1.9 .2h-1.9z"/>
<path d="M192.7 133.5l1.9 .2v-.2zM192.7 133.5l1.9 .2h-1.9z"/>
<path d="M145.5 151.8l.6 7v-7zM145.5 151.8l.6 7h-.6z"/>
<path d="M149.7 159l.3 .8h-.9zM149.1 159.8l1 .1-.1-.1z"/>
<path d="M193.5 150.8h.4zM193.3 150.8h.6z"/>
<path d="M193.3 150.8l.8 .1zM193.2 150.9h.9z"/>
<path d="M193.3 152.8h.6zM193.3 152.8h.4z"/>
<path d="M193.2 150.9l1 .1zM193 151h1.2z"/>
<path d="M193.2 152.7h.9zM193.2 152.7l.7 .1z"/>
<path d="M193 151l1.3 .1zM192.9 151.1l.1-.1 1.3 .1z"/>
<path d="M193 152.6h1.2zM193 152.6l1.1 .1z"/>
<path d="M192.9 151.1l1.6 .2-.2-.2zM192.9 151.1l1.6 .2h-1.7z"/>
<path d="M192.9 152.5l1.3 .1 .1-.1zM192.9 152.5l1.3 .1h-1.2z"/>
<path d="M192.8 151.3l1.7 .2v-.2zM192.8 151.3l1.7 .2h-1.8z"/>
<path d="M192.8 152.3l1.5 .2 .2-.2zM192.8 152.3l1.5 .2h-1.4z"/>
<path d="M192.7 151.5l1.9 .1-.1-.1zM192.7 151.5l1.9 .1h-2z"/>
<path d="M192.7 152.2l1.8 .1v-.1zM192.7 152.2l1.8 .1h-1.7z"/>
<path d="M192.6 151.6l2 .2v-.2zM192.6 151.6l2 .2h-2z"/>
<path d="M192.6 152l1.9 .2 .1-.2zM192.6 152l1.9 .2h-1.8z"/>
<path d="M192.6 151.8l2 .2v-.2zM192.6 151.8l2 .2h-2z"/>
<path d="M31.5 173.1l.3 .1zM31.3 173.2h.5z"/>
<path d="M31.3 173.2l.7 .1zM31.1 173.3h.9z"/>
<path d="M31.3 175.1h.5zM31.3 175.1h.4z"/>
<path d="M31.1 173.3h1.1zM31 173.3h1.2z"/>
<path d="M31.1 175h.9zM31.1 175l.7 .1z"/>
<path d="M31 173.3l1.3 .2zM30.8 173.5l.2-.2 1.3 .2z"/>
<path d="M31 174.9h1.2zM31 174.9l1 .1z"/>
<path d="M30.8 173.5l1.6 .1-.1-.1zM30.8 173.5l1.6 .1h-1.7z"/>
<path d="M30.8 174.8l1.4 .1 .1-.1zM30.8 174.8l1.4 .1h-1.2z"/>
<path d="M30.7 173.6l1.8 .2-.1-.2zM30.7 173.6l1.8 .2h-1.9z"/>
<path d="M30.7 174.7l1.6 .1 .1-.1zM30.7 174.7l1.6 .1h-1.5z"/>
<path d="M30.6 173.8l1.9 .2v-.2zM30.6 173.8l1.9 .2h-1.9z"/>
<path d="M30.6 174.5l1.8 .2 .1-.2zM30.6 174.5l1.8 .2h-1.7z"/>
<path d="M30.6 174l2 .1-.1-.1zM30.6 174l2 .1h-2z"/>
<path d="M30.6 174.3l1.9 .2v-.2zM30.6 174.3l1.9 .2h-1.9z"/>
<path d="M30.6 174.1l1.9 .2 .1-.2zM30.6 174.1l1.9 .2h-1.9z"/>
<path d="M185.5 162.1l.7 7v-7zM185.5 162.1l.7 7h-.7z"/>
<path d="M189.3 164.8l.9-.6v.6zM189.3 164.8l.9 .5v-.5z"/>
<path d="M193.5 167.1h.4zM193.3 167.1h.6z"/>
<path d="M193.3 167.1l.8 .1zM193.2 167.2h.9z"/>
<path d="M193.3 169h.6zM193.3 169l.4 .1z"/>
<path d="M193.2 167.2l1 .1zM193 167.3h1.2z"/>
<path d="M193.2 169h.9zM193.2 169h.7z"/>
<path d="M193 167.3l1.3 .1zM192.9 167.4l.1-.1 1.3 .1z"/>
<path d="M193 168.9h1.2zM193 168.9l1.1 .1z"/>
<path d="M192.9 167.4l1.6 .1-.2-.1zM192.9 167.4l1.6 .1h-1.7z"/>
<path d="M192.9 168.7l1.3 .2 .1-.2zM192.9 168.7l1.3 .2h-1.2z"/>
<path d="M192.8 167.5l1.7 .2v-.2zM192.8 167.5l1.7 .2h-1.8z"/>
<path d="M192.8 168.6l1.5 .1 .2-.1zM192.8 168.6l1.5 .1h-1.4z"/>
<path d="M192.7 167.7l1.9 .2-.1-.2zM192.7 167.7l1.9 .2h-2z"/>
<path d="M192.7 168.4l1.8 .2v-.2zM192.7 168.4l1.8 .2h-1.7z"/>
<path d="M192.6 167.9l2 .2v-.2zM192.6 167.9l2 .2h-2z"/>
<path d="M192.6 168.2l1.9 .2 .1-.2zM192.6 168.2l1.9 .2h-1.8z"/>
<path d="M192.6 168.1l2 .1v-.1zM192.6 168.1l2 .1h-2z"/>
</g>
<g font-size="4.6">
<text x="165.4" y="27.3">GROUP 7</text>
<text x="165.2" y="32.8">ID: 20-42702-1</text>
</g>
<g font-size="4.2">
<text x="23" y="37.7">IC1</text>
<text x="23" y="42">IC2</text>
<text x="35.3" y="37.7">4069UB</text>
<text x="35.3" y="42">78L05</text>
<text x="88.9" y="37.7">OUT</text>
<text x="222.4" y="41.8">15A</text>
<text x="222.5" y="36.8">F1</text>
<text x="23.3" y="46.2">TR1</text>
<text x="35.8" y="46.2">2SC1815</text>
<text x="88.8" y="42.6">+5V</text>
<text x="122.2" y="42.1">IN</text>
<text x="23.3" y="50.5">TR2</text>
<text x="35.8" y="50.5">2SC1815</text>
<text x="67" y="51.2">C3</text>
<text x="137.1" y="52.4">R4</text>
<text x="154.2" y="52.3">R6</text>
<text x="195.3" y="50.9">C4</text>
<text x="243.6" y="52.1">INPUT</text>
<text x="23.3" y="54.7">TR3</text>
<text x="23.3" y="59">TR4</text>
<text x="35.8" y="54.7">2SJ471</text>
<text x="35.8" y="59">2SK2956</text>
<text x="66.6" y="55.4">0.1μ</text>
<text x="96.3" y="55.4">GND</text>
<text x="113.5" y="59">0.1μ</text>
<text x="114.8" y="54">C2</text>
<text x="137" y="57.4">1K</text>
<text x="154" y="57.3">1K</text>
<text x="193.7" y="55.9">100μ</text>
<text x="23.3" y="63.2">TR5</text>
<text x="35.8" y="63.2">2SJ471</text>
<text x="247.1" y="60.7">GND</text>
<text x="23.3" y="67.4">TR6</text>
<text x="35.8" y="67.4">2SK2956</text>
<text x="172.1" y="69.2">TR3</text>
<text x="189.6" y="69.2">S</text>
<text x="171.2" y="77.7">G</text>
<text x="116" y="82.3">R3</text>
<text x="189.3" y="81.2">D</text>
<text x="26.7" y="87.7">13</text>
<text x="47.9" y="88.1">12</text>
<text x="55.8" y="88.1">11</text>
<text x="75.1" y="88.2">10</text>
<text x="83.9" y="88.2">1</text>
<text x="94.2" y="85.1">14</text>
<text x="103.4" y="88.2">2</text>
<text x="115.3" y="86.6">10K</text>
<text x="221.9" y="86.6">T1</text>
<text x="235.7" y="87.3">220V</text>
<text x="35.7" y="91.6">IC1</text>
<text x="62.4" y="91.6">IC1</text>
<text x="89" y="91.6">IC1</text>
<text x="42.9" y="99">R2</text>
<text x="123.4" y="100.6">TR1</text>
<text x="172.1" y="96.2">TR4</text>
<text x="189.3" y="102">D</text>
<text x="249.6" y="101.5">OUTPUT</text>
<text x="41.6" y="104">3.3K</text>
<text x="69.8" y="104.1">C1</text>
<text x="96.5" y="103">7</text>
<text x="171.2" y="104.2">G</text>
<text x="236.4" y="102.7">200V</text>
<text x="249.8" y="106.5">AC220V</text>
<text x="13.7" y="112.9">100K</text>
<text x="15.5" y="108.7">R1</text>
<text x="57.7" y="113">VR1</text>
<text x="68.5" y="109.1">2.2μ</text>
<text x="189.6" y="110.6">S</text>
<text x="58.9" y="118">1K</text>
<text x="207.4" y="114.8">12V</text>
<text x="177.7" y="130.2">TR5</text>
<text x="194.9" y="131.7">S</text>
<text x="209.4" y="136.3">10A</text>
<text x="176.9" y="139.2">G</text>
<text x="194.6" y="143.3">D</text>
<text x="130.9" y="146.8">R5</text>
<text x="81" y="153">3</text>
<text x="103" y="153">4</text>
<text x="129.3" y="151.7">10K</text>
<text x="32.3" y="158.5">5</text>
<text x="36.4" y="161.6">IC1</text>
<text x="49.8" y="158.6">6</text>
<text x="88.9" y="156.7">IC1</text>
<text x="179.1" y="158.2">TR6</text>
<text x="194.6" y="161.8">D</text>
<text x="207.6" y="157.3">0V</text>
<text x="139.3" y="164.4">TR2</text>
<text x="177.5" y="166.5">G</text>
<text x="32.6" y="172.1">9</text>
<text x="49.9" y="172.3">8</text>
<text x="195" y="172.5">S</text>
<text x="36.4" y="175.3">IC1</text>
<text x="233.7" y="179">0V</text>
</g>
</svg>
